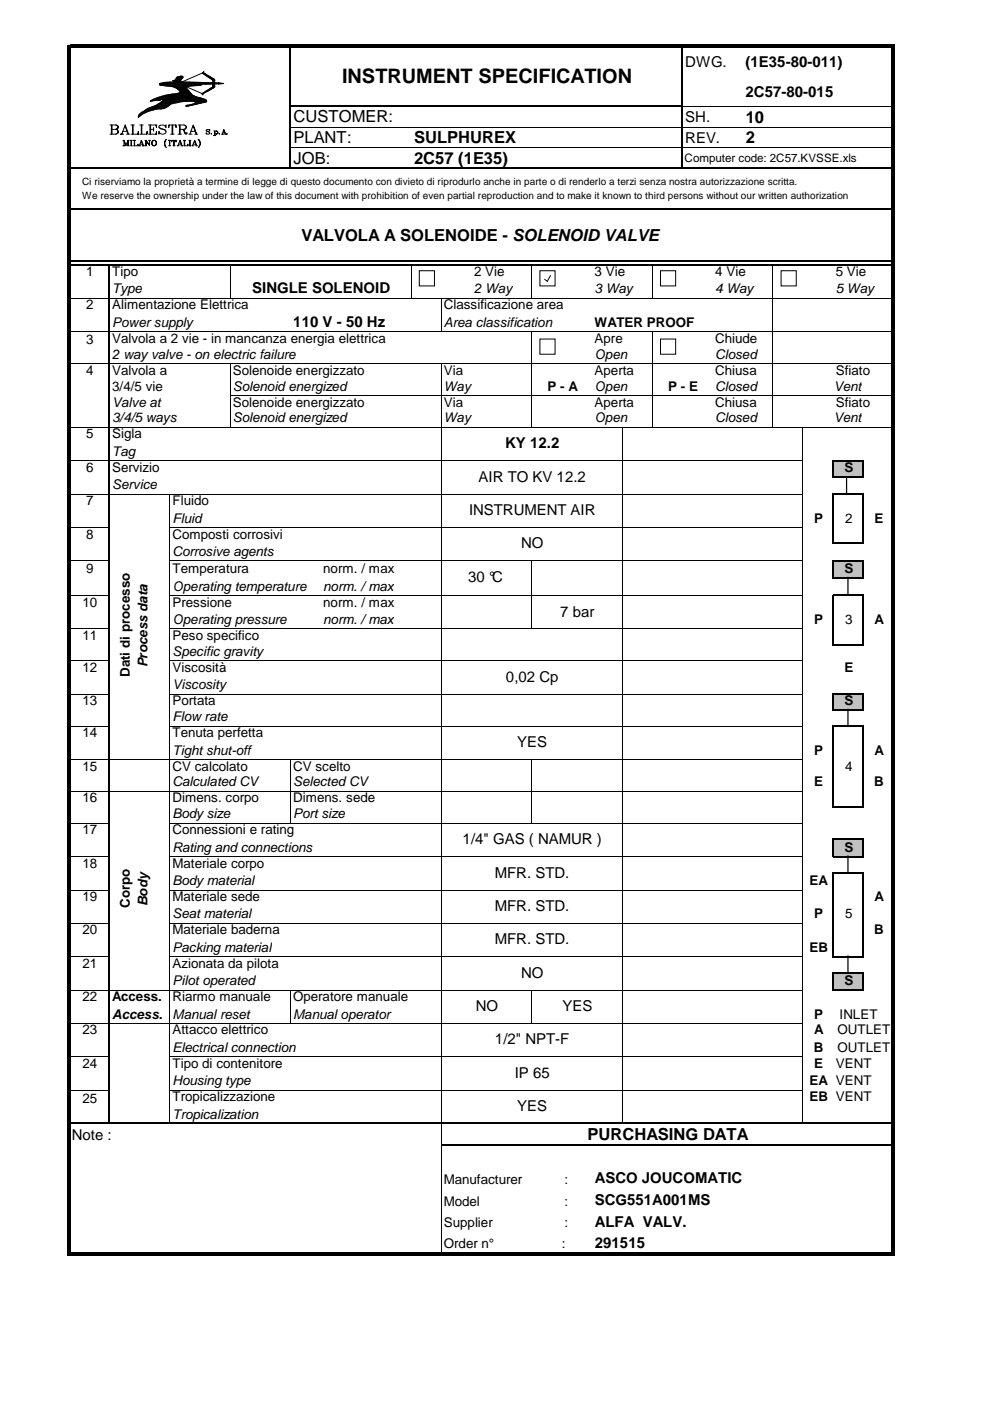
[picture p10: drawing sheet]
<svg xmlns="http://www.w3.org/2000/svg" width="210mm" height="297mm" viewBox="0 0 210 297" stroke-linecap="round" stroke-linejoin="round" font-family="sans-serif">
<path d="M176.6 97.7h6.4v3.4h-6.4z" fill="#c0c0c0"/>
<g fill="#fff">
<path d="M183 97.7h6.4v3.4h-6.4z"/>
<path d="M14.6 101h8.6v3.8h-8.6z"/>
<path d="M176.6 101h12.8v3.8h-12.8z"/>
<path d="M14.6 104.7h8.6v10.5h-8.6z"/>
<path d="M183 104.7h6.4v10.5h-6.4z"/>
<path d="M14.6 115.2h8.6v7.4h-8.6z"/>
</g>
<path d="M176.6 118.9h6.4v3.7h-6.4z" fill="#c0c0c0"/>
<g fill="#fff">
<path d="M183 118.9h6.4v3.7h-6.4z"/>
<path d="M14.6 122.6h8.6v3.7h-8.6z"/>
<path d="M183 122.6h6.4v3.7h-6.4z"/>
<path d="M183 126.2h6.4v3.5h-6.4z"/>
<path d="M183 129.6h6.4v3.7h-6.4z"/>
<path d="M14.6 133.3h8.6v6.8h-8.6z"/>
<path d="M183 133.3h6.4v6.8h-6.4z"/>
<path d="M183 140.1h6.4v3.4h-6.4z"/>
</g>
<path d="M176.6 147.2h6.4v3.4h-6.4z" fill="#c0c0c0"/>
<g fill="#fff">
<path d="M183 147.2h6.4v3.4h-6.4z"/>
<path d="M183 174.5h6.4v3.5h-6.4z"/>
</g>
<path d="M176.6 177.9h6.4v3.8h-6.4z" fill="#c0c0c0"/>
<g fill="#fff">
<path d="M183 177.9h6.4v3.8h-6.4z"/>
<path d="M14.6 206.2h8.6v3.7h-8.6z"/>
</g>
<path d="M176.6 206.2h6.4v3.7h-6.4z" fill="#c0c0c0"/>
<g fill="#fff">
<path d="M14.6 217h8.6v3.4h-8.6z"/>
<path d="M14.6 224h8.6v3.5h-8.6z"/>
<path d="M14.6 227.4h47v15.4h-47z"/>
<path d="M93.5 238.2h95.9v4.6h-95.9z"/>
<path d="M14.6 242.8h47v13.9h-47z"/>
<path d="M93.5 242.8h32v13.9h-32z"/>
<path d="M131.9 242.8h32v13.9h-32z"/>
<path d="M14.6 256.6h47v9.3h-47z"/>
<path d="M93.5 256.6h32v9.3h-32z"/>
</g>
<g fill="none" stroke="#000" stroke-width=".34">
<path d="M61.6 10.1v25.7M144.7 10.1v25.7M14.9 35.6h174.2M61.7 22.6h83.1M14.9 44.4h174.2M14.9 55.4h174.2M14.9 56.1h174.2M23.2 56.3v182M176.6 97.5v3.7M176.8 97.7h6.4M183 97.8v3.4M176.6 104.6v10.8"/>
<path d="M176.6 118.7v4M176.8 101h6.4M176.8 104.7h6.4M176.8 115.2h6.4M176.8 118.9h6.4M183 104.9v10.5M183 119v3.7M176.6 126.1v10.8M176.8 122.6h6.4M176.8 126.2h6.4M176.8 136.7h6.4M183 126.4v10.5"/>
<path d="M176.6 147v3.7M176.6 153.8v17.5M176.8 147.2h6.4M176.8 150.5h6.4M176.8 153.9h6.4M183 147.3v3.4M183 154.1v17.2M176.6 177.8v4M176.8 171.2h6.4M176.8 177.9h6.4M183 178.1v3.7M176.6 184.8v18.2"/>
<path d="M176.8 181.6h6.4M176.8 185h6.4M183 185.2v17.8M176.6 206v4.1M176.8 202.8h6.4M176.8 206.2h6.4M176.8 209.9h6.4M183 206.4v3.7M14.9 238.2h174.2M93.5 242.8h95.6"/>
</g>
<g fill="none" stroke="#000" stroke-width=".21">
<path d="M61.7 26.9h82.8M61.7 31.3h82.8M144.8 26.9h44.3M144.8 31.3h44.3M144.8 22.6h44.3M48.8 56.3v6.9M87.1 56.3v6.9M112.7 56.3v6.9M138.3 56.3v6.9M163.9 56.3v34.3M14.9 63.2h8.1M14.9 70.3h8.1"/>
<path d="M14.9 77.1h8.1M23.4 63.2h165.7M23.4 70.3h165.7M23.4 77.1h165.7M48.8 77.1v13.5M93.5 63.2v7.1M93.5 77.1v160.9M112.7 70.3v20.3M138.3 70.3v20.3M14.9 90.6h8.1M14.9 97.7h8.1M23.4 90.6h165.7"/>
<path d="M23.4 97.7h146.9M48.8 83.8h140.3M131.9 90.6v147.4M170.2 90.6v147.4M14.9 104.8h8.1M14.9 111.8h8.1M14.9 118.9h8.1M23.4 104.8h146.9M36 104.8v133.2M36 111.8h134.3M36 118.9h134.3M112.7 118.9v14.4"/>
<path d="M14.9 126.3h8.1M14.9 133.3h8.1M36 126.3h134.3M36 133.3h134.3M14.9 140.1h8.1M14.9 147.2h8.1M14.9 153.9h8.1M36 140.1h134.3M36 147.2h134.3M36 153.9h134.3M14.9 161h8.1M14.9 167.8h8.1"/>
<path d="M14.9 174.6h8.1M23.4 161h146.9M23.4 167.8h146.9M36 174.6h134.3M61.6 161v13.6M112.7 161v13.6M14.9 181.6h8.1M14.9 188.7h8.1M14.9 195.8h8.1M36 181.6h134.3M36 188.7h134.3M36 195.8h134.3"/>
<path d="M14.9 202.8h8.1M14.9 209.9h8.1M14.9 217h8.1M23.4 209.9h146.9M23.4 217h146.9M36 202.8h134.3M61.6 209.9v7.1M112.7 209.9v7.1M14.9 224h8.1M14.9 231.1h8.1M36 224h134.3M36 231.1h134.3"/>
<path d="M93.5 238.3v4.3M93.5 243v22.5"/>
</g>
<path d="M14.9 9.4h174.8v.7h-174.8zM14.2 9.4h.7v256.8h-.7zM14.9 265.5h174.8v.7h-174.8zM189.1 10.1h.6v256.1h-.6z" fill="#000"/>
<g fill="#fff">
<path d="M23 15h25.6v16.6h-25.6z" fill-rule="evenodd"/>
<path d="M23 15h25.6v16.6h-25.6z" fill-rule="evenodd"/>
</g>
<g fill="none" stroke="#000" stroke-width=".21">
<path d="M36.2 17.4l-2.4 .4 4.5-.5-4.5 .6 5.1-.5M37 17l1.4-.2v.1l-1.7 .2h1.6l-1.5 .2M37.4 18.7l2.1-.3 3.4 1.5 .1 .2v-.2l2.3-1.2a.58 .58 0 0 0 .2-.9h-.4l-.1 .7-2 1.3-.2 .1 .2 .2M37.5 18.8l2-.3-1.9 .4 1.9-.2 .2 .1-1.8 .3 1.9-.1-1.7 .2M37.6 16.3l1.1-.1 .1 .1-1.4 .3 1.4-.3v.2l-1.5 .1v.2l1.4-.2M38.3 16.1h.1M38.5 16.7l-1.3 .1M39.6 17.4l-5.6 .7M39.9 19.1l-1.7 .3 1.8-.1-1.9 .3 2-.3 .1 .2-2.4 .3M40.3 17.4l-5.8 .7M41 17.4l-6.1 .8M41.7 17.4l-6.4 .8"/>
<path d="M42.3 17.5l-6.5 .8M42.5 18.1h.1M42.8 17.9l-5.6 .7M43 17.5l-6.7 .8M43.2 15.7h.3l-.5-.2h.3l2.2 1.5-.4 .1v-.2M43.2 15.2v.3M43.3 15.8h.4M43.6 19.6l-.8 .3M43.6 19.3h.5M43.7 17.5l-7.1 .9M43.8 15.9h-.3l.5 .1M44.1 16l-.4 .1h.5"/>
<path d="M44.3 17.9l2.1-.3v.1l-1.3 .2h.3l-.3 .3 .4-.1v.1h-.4v.2l.5-.1-.6 .2M44.3 19.2h-.5v.2l-.4 .1M44.4 17.6l-7.6 .9M44.4 16.2l-.4 .1h.7l-.4 .1 .1 .1 .4-.1 .2 .2h-.5l.2 .1 .4-.1M44.5 19.1h-.5M44.8 18.9l-.6 .1M45 18.8l-.6 .1M45.1 17.6l-8 .9M45.1 17.1l.1 .2-.2 .3h.4h-.4M45.1 17.4h.4l-.1 .2M45.1 17.3h.4l-.3-.2h.3v-.1v.4M45.3 16.7l-.5 .1 .3 .1h.4l-.1-.1h-.5l-1.8-1.2-.1-.1 .2-.3-.1 .3-4.5 1.9"/>
<path d="M45.3 18.6l-.6 .1M45.4 18.5l-.6 .1M45.7 17.6l-2.3 .3M46.3 17.5l1.1 .2h-1M47.4 17.7l-1.1 .2M23.3 28.4h1.3a.58 .58 0 0 0 .5-.6l-.3-.3-.2-.1 .2 .1a.54 .54 0 0 1 .2 .5 .54 .54 0 0 1-.4 .4M23.3 26.5h1.3M23.6 28.4v-1.9h.1v1.9M23.7 27.4h.9M24.6 26.5l.4 .2a.4 .4 0 0 1-.2 .6l-.2 .1 .2-.1a.45 .45 0 0 0 .2-.5 .45 .45 0 0 0-.4-.3zM26 27.9h.9M26 29.8h.3l.4 .9"/>
<path d="M26.2 28.4h-.6h.2l.7-1.9 .8 1.9M26.5 26.8l.6 1.6M26.8 28.4h.6M26.9 30.9h.5M27.4 29.8h-.3l.1 1.1v-1.1l-.5 1.1-.4-1.1v1.1h.1h-.4M27.6 30.9h.5M27.8 28.4h1.5h-.1l.1-.5v.5M27.8 26.5h.7M27.9 29.8l-.1 1.1v-1.1h-.2h.5M28.1 28.4v-1.9l.1 1.9M28.3 30.9h1v-.3l-.1 .3M28.5 29.8v1.1v-1.1h-.2h.4"/>
<path d="M29.6 24.7h-.3M29.6 28.4h1.6v-.5l-.1 .5M29.6 26.5h.8M29.7 30.6h.6M29.8 30.9h-.4h.1l.5-1.1 .4 1.1h-.2h.9M29.9 24.4l-.5 .2h.4M30 26.5v1.9l.1-1.9M30 29.8l.4 1.1M30.1 24.3l-.6 .1M30.2 24.2l-.7 .1M30.5 24.1l-.9 .1M30.7 29.8h.3v1.1l-.1-1.1"/>
<path d="M30.8 23.9l-1 .1M31.1 23.7l-1.2 .2M31.4 23.6l-1.3 .2M31.5 26.5h1.7v.6l-.1-.6M31.5 28.4h1.7h-.1l.1-.5v.5M31.8 28.4v-1.9h.1v1.9M31.9 29.8h-.3h.1v1.1l-.7-1.1 .7 1M31.9 27.4h.7M31.9 23.5l-1.6 .2M32.6 27.1v.7M32.6 23.3l-2 .2M32.9 20.9l7.8-.9-8.1 1"/>
<path d="M33 29.9a.55 .55 0 0 1 0 .8 .55 .55 0 0 1-.8 0 .55 .55 0 0 1 .1-.8 .52 .52 0 0 1 .7 0 .52 .52 0 0 1 0 .8 .52 .52 0 0 1-.7-.1 .53 .53 0 0 1 .1-.6 .53 .53 0 0 1 .7-.1M33.7 27l1.3 .5 .2 .3M33.8 20.6l6.7-.7-7.2 .8M33.8 21.3h.1M34 21.2l-2.1 .2M34.3 21l-.4 .3h-.8l-1.2 .2a7.6 7.6 0 0 1 3.7-1.4l1.5-.2a1.12 1.12 0 0 0 1.1-.4 2.73 2.73 0 0 0-2.6-1.2l-1.6-.2-.2-.3 1.7-.4h1.4l-.3-.3 .6-.2a1.25 1.25 0 0 1 1.2-.7l.4 .1-.2 .3a.53 .53 0 0 0-.2 .8l8 .2v.2h-3.4l-.4 .3-2.8 .2-.3 .3a4.6 4.6 0 0 0 3.6 2.3l.6 .3 .1 .4-4.3 1-.1-.2 1.8-.4 .2-.3v-.1a10.1 10.1 0 0 0-5 .4l-.3 .2M34.3 23.1h-.3M34.5 21l-2.5 .3M34.5 21h-.2h.3a2.87 2.87 0 0 1-2.3 1.6l-.8 .3-1.6 1-.5 .6-.1 .3a8.8 8.8 0 0 1 5.3-1.8l1.5-.8-4.1 .6M35 20.2l5.3-.6 .1 .1-6.1 .7M35 22.9l-4.3 .5M35.1 26.8l.1-.3v.6a.79 .79 0 0 0-.7-.6 .79 .79 0 0 0-.8 .5l.4 .3 .7 .2 .4 .3a.7 .7 0 0 1-.4 .7 .7 .7 0 0 1-.8-.2l-.3-.4v.5l.1-.2"/>
<path d="M35.2 31.2l-.3-.7v-.5l.3-.4a1.23 1.23 0 0 0 .1 1.7M35.3 29.5l-.1 .1M35.3 22.8l-4.4 .5M35.5 22.6l-4.4 .6M35.7 30.9h.5M35.7 22.5l-4.4 .5M35.9 22.4l-4.3 .5M35.9 26.5l-.1 .6v-.6h1.5v.6l-.1-.6M36 29.8l-.1 1.1v-1.1h-.2h.5M36.2 22.1l-3.7 .5M36.2 28.4h.7M36.4 29.8v.3v-.3h.9v.3v-.3"/>
<path d="M36.5 26.5v1.9h.1v-1.9M36.5 22l-3.7 .4M36.7 30.9h.4M36.8 29.8v1.1l.1-1.1M37.8 26.5l1.5 .1a.43 .43 0 0 1 0 .7l-1.1 .1M37.8 28.4h.7M37.8 21.7l-4.7 .6M37.8 30.6h.6M38.1 26.5v1.9h.1v-1.9M38.2 29.8l-.5 1.1h-.1h.4M38.4 30.9h.3l-.5-1.1 .4 1.1M38.9 30.9h.9v-.3v.3"/>
<path d="M39 26.5a.49 .49 0 0 1 .4 .5 .49 .49 0 0 1-.5 .5l.3 .8 .3 .1 .1-.2-.2 .1-.5-.8-.2-.1M39.2 29.8l-.1 1.1v-1.1h-.2h.4M40 22.5h-.5M40 30.9h.5h-.2v-1.1l-.1 1.1M40 29.8h.5M40 28.4h.7M40.4 27.9h1M40.7 30.9h.4M40.8 20.2l-8.5 1M40.9 20.2l-6.3 .9 6.5-.8M40.9 22.3l-1.5 .1M41 26.8l.7 1.6-.7-1.9-.7 1.9"/>
<path d="M41 30.6h.5M41.2 20.4l-6.6 .8-.1 .1 6.9-.8M41.3 29.9l.4 1-.4-1.1-.5 1.1M41.3 28.4h.6M41.5 30.9h.4M41.6 20.5l-7.2 .9M41.9 22.1l-2.3 .2M41.9 20.6l-7.7 .9M42.2 31.2a1.05 1.05 0 0 0-.2-1.7 1.17 1.17 0 0 1 0 1.8M42.2 20.7l-8 .9M42.5 20.7l-8.5 1.1M42.7 21.8l-2 .3"/>
<path d="M42.7 20.8l-8.9 1.1M43 20.9l-9.4 1.1M43.2 21l-9.8 1.1M43.3 21l-3.7 .5M43.6 21.1l-3.1 .4M43.7 21.2l-2.6 .3M43.7 21.6l-2.4 .3M43.7 27.7l.8 .4M43.8 21.5l-2.4 .3v-.1l2.4-.3-2.4 .2M44.4 27.6l.1-.1v.2l-.2-.2h-.5v.3l.6 .2 .1 .3-.4 .1-.4-.2v.2l.1-.1M44.8 28.4h.1M45.3 27.8h.3"/>
<path d="M45.6 28.3a.34 .34 0 0 0 .5 0 .34 .34 0 0 0-.3-.5l.4 .3-.1 .2-.3 .1M45.6 28.7l-.1-.9v.9h-.2h.4M45.8 27.8l-.2 .1M46.4 28.4h.2zM47.2 28.2h.5M47.5 27.6l.3 .8-.3-.9-.4 .9h.2h-.3M47.6 28.4h.5v-.1v.1"/>
</g>
<path d="M179.5 101.1v3.5M179.8 122.4v3.7M179.8 150.4v3.4" fill="none" stroke="#000" stroke-width=".26"/>
<g fill="#fff">
<path d="M24.1 105.8h10.6v53.4h-10.6z" fill-rule="evenodd"/>
<path d="M24.1 168.6h10.6v39.5h-10.6z" fill-rule="evenodd"/>
</g>
<path d="M179.8 181.4v3.4M179.8 202.6v3.4" fill="none" stroke="#000" stroke-width=".26"/>
<path d="M88.9 57.4h3.2v3.2h-3.2z" fill-rule="evenodd" fill="#fff"/>
<path d="M88.9 57.4h3.2v3.2h-3.2z" fill="none" stroke="#000" stroke-width=".21"/>
<path d="M114.5 57.4h3.2v3.2h-3.2z" fill-rule="evenodd" fill="#fff"/>
<path d="M114.5 57.4h3.2v3.2h-3.2zM116.7 58.4l-.7 1.2-.5-.4" fill="none" stroke="#000" stroke-width=".21"/>
<path d="M140 57.4h3.3v3.2h-3.3z" fill-rule="evenodd" fill="#fff"/>
<path d="M140 57.4h3.3v3.2h-3.3z" fill="none" stroke="#000" stroke-width=".21"/>
<path d="M165.6 57.4h3.2v3.2h-3.2z" fill-rule="evenodd" fill="#fff"/>
<path d="M165.6 57.4h3.2v3.2h-3.2z" fill="none" stroke="#000" stroke-width=".21"/>
<path d="M114.5 71.9h3.2v3.2h-3.2z" fill-rule="evenodd" fill="#fff"/>
<path d="M114.5 71.9h3.2v3.2h-3.2z" fill="none" stroke="#000" stroke-width=".21"/>
<path d="M140 71.9h3.3v3.2h-3.3z" fill-rule="evenodd" fill="#fff"/>
<path d="M140 71.9h3.3v3.2h-3.3z" fill="none" stroke="#000" stroke-width=".21"/>
<text font-size="4.2" x="72.5" y="17.6">INSTRUMENT SPECIFICATION</text>
<g font-size="3.5">
<text x="62.2" y="25.9">CUSTOMER:</text>
<text x="158.1" y="26">10</text>
<text x="62.2" y="30.3">PLANT:</text>
<text x="62.2" y="34.7">JOB:</text>
<text x="87.8" y="30.3">SULPHUREX</text>
<text x="87.8" y="34.8">2C57 (1E35)</text>
<text x="158.1" y="30.4">2</text>
<text x="63.9" y="51">VALVOLA A SOLENOIDE - SOLENOID VALVE</text>
<text x="124.6" y="241.8">PURCHASING DATA</text>
</g>
<g font-size="3.2">
<text x="145.3" y="14.2">DWG.</text>
<text x="158.1" y="14.2">(1E35-80-011)</text>
<text x="158.1" y="20.6">2C57-80-015</text>
<text x="145.3" y="25.9">SH.</text>
<text x="145.3" y="30.2">REV.</text>
<text x="53.5" y="62.2">SINGLE SOLENOID</text>
<text x="62.2" y="69.3">110 V - 50 Hz</text>
<text x="107.1" y="95.1">KY 12.2</text>
<text x="101.5" y="102.2">AIR TO KV 12.2</text>
<text x="99.4" y="109.2">INSTRUMENT AIR</text>
<text x="110.5" y="116.3">NO</text>
<text x="99.3" y="123.5">30 °C</text>
<text x="118.8" y="130.7">7 bar</text>
<text x="107.3" y="144.6">0,02 Cp</text>
<text x="109.7" y="158.4">YES</text>
<text x="98.1" y="179">1/4&quot; GAS ( NAMUR )</text>
<text x="104.9" y="186.1">MFR. STD.</text>
<text x="104.9" y="193.2">MFR. STD.</text>
<text x="104.9" y="200.2">MFR. STD.</text>
<text x="110.5" y="207.3">NO</text>
<text x="100.9" y="214.4">NO</text>
<text x="119.3" y="214.4">YES</text>
<text x="104.9" y="221.4">1/2&quot; NPT-F</text>
<text x="109.1" y="228.5">IP 65</text>
<text x="109.7" y="235.6">YES</text>
<text x="15.2" y="241.6">Note :</text>
<text x="126.1" y="250.8">ASCO JOUCOMATIC</text>
<text x="126.1" y="255.4">SCG551A001MS</text>
<text x="126.1" y="260.1">ALFA VALV.</text>
<text x="126.1" y="264.5">291515</text>
</g>
<g font-size="2.8">
<text x="18.2" y="58.5">1</text>
<text x="23.8" y="58.5">Tipo</text>
<text x="100.5" y="58.5">2 Vie</text>
<text x="126.1" y="58.5">3 Vie</text>
<text x="151.6" y="58.5">4 Vie</text>
<text x="177.2" y="58.5">5 Vie</text>
<text x="18.2" y="65.6">2</text>
<text x="23.8" y="62.2">Type</text>
<text x="23.8" y="65.6">Alimentazione Elettrica</text>
<text x="94.1" y="65.6">Classificazione area</text>
<text x="100.5" y="62.2">2 Way</text>
<text x="126.1" y="62.2">3 Way</text>
<text x="151.6" y="62.2">4 Way</text>
<text x="177.2" y="62.2">5 Way</text>
<text x="23.8" y="69.3">Power supply</text>
<text x="94.1" y="69.3">Area classification</text>
<text x="126.1" y="69.3">WATER PROOF</text>
<text x="18.2" y="72.9">3</text>
<text x="23.8" y="72.6">Valvola a 2 vie - in mancanza energia elettrica</text>
<text x="23.8" y="76">2 way valve - on electric failure</text>
<text x="126.1" y="72.6">Apre</text>
<text x="126.1" y="76">Open</text>
<text x="151.6" y="72.6">Chiude</text>
<text x="151.6" y="76">Closed</text>
<text x="18.2" y="79.4">4</text>
<text x="23.8" y="79.4">Valvola a</text>
<text x="23.8" y="82.8">3/4/5 vie</text>
<text x="49.4" y="79.4">Solenoide energizzato</text>
<text x="49.4" y="82.8">Solenoid energized</text>
<text x="94.1" y="79.4">Via</text>
<text x="94.1" y="82.8">Way</text>
<text x="116.1" y="82.8">P - A</text>
<text x="126.1" y="79.4">Aperta</text>
<text x="126.1" y="82.8">Open</text>
<text x="141.6" y="82.8">P - E</text>
<text x="151.6" y="79.4">Chiusa</text>
<text x="151.6" y="82.8">Closed</text>
<text x="176.8" y="82.8">Vent</text>
<text x="177.2" y="79.4">Sfiato</text>
<text x="23.8" y="86.2">Valve at</text>
<text x="23.8" y="89.6">3/4/5 ways</text>
<text x="49.4" y="86.2">Solenoide energizzato</text>
<text x="49.4" y="89.6">Solenoid energized</text>
<text x="94.1" y="86.2">Via</text>
<text x="94.1" y="89.6">Way</text>
<text x="126.1" y="86.2">Aperta</text>
<text x="126.1" y="89.6">Open</text>
<text x="151.6" y="86.2">Chiusa</text>
<text x="151.6" y="89.6">Closed</text>
<text x="176.8" y="89.6">Vent</text>
<text x="177.2" y="86.2">Sfiato</text>
<text x="18.2" y="93">5</text>
<text x="23.8" y="93">Sigla</text>
<text x="18.2" y="100">6</text>
<text x="23.8" y="96.6">Tag</text>
<text x="23.8" y="100">Servizio</text>
<text x="179" y="100">S</text>
<text x="18.2" y="107.1">7</text>
<text x="23.8" y="103.7">Service</text>
<text x="36.6" y="107.1">Fluido</text>
<text x="36.6" y="110.8">Fluid</text>
<text x="172.6" y="110.8">P</text>
<text x="179.2" y="110.8">2</text>
<text x="185.4" y="110.8">E</text>
<text x="18.2" y="114.2">8</text>
<text x="36.6" y="114.2">Composti corrosivi</text>
<text x="36.6" y="117.9">Corrosive agents</text>
<text x="18.2" y="121.5">9</text>
<text x="36.6" y="121.5">Temperatura</text>
<text x="36.6" y="125.2">Operating temperature</text>
<text x="68.5" y="121.5">norm. / max</text>
<text x="68.5" y="125.2">norm. / max</text>
<text x="179" y="121.5">S</text>
<text x="17.5" y="128.6">10</text>
<text x="36.6" y="128.6">Pressione</text>
<text x="68.5" y="128.6">norm. / max</text>
<text x="17.5" y="135.7">11</text>
<text x="36.6" y="132.3">Operating pressure</text>
<text x="36.6" y="135.7">Peso specifico</text>
<text x="68.5" y="132.3">norm. / max</text>
<text x="172.6" y="132.3">P</text>
<text x="179.2" y="132.3">3</text>
<text x="185.4" y="132.3">A</text>
<text x="17.5" y="142.5">12</text>
<text x="27.5" y="143.5" transform="rotate(-90 27.5 143.5)">Dati di processo</text>
<text x="31.2" y="141.5" transform="rotate(-90 31.2 141.5)">Process data</text>
<text x="36.6" y="139.1">Specific gravity</text>
<text x="36.6" y="142.5">Viscosità</text>
<text x="179" y="142.5">E</text>
<text x="17.5" y="149.5">13</text>
<text x="36.6" y="146.1">Viscosity</text>
<text x="36.6" y="149.5">Portata</text>
<text x="179" y="149.5">S</text>
<text x="36.6" y="152.9">Flow rate</text>
<text x="17.5" y="156.3">14</text>
<text x="36.6" y="156.3">Tenuta perfetta</text>
<text x="36.6" y="160">Tight shut-off</text>
<text x="172.6" y="160">P</text>
<text x="185.4" y="160">A</text>
<text x="17.5" y="163.4">15</text>
<text x="36.6" y="163.4">CV calcolato</text>
<text x="36.6" y="166.8">Calculated CV</text>
<text x="62.1" y="163.4">CV scelto</text>
<text x="62.1" y="166.8">Selected CV</text>
<text x="172.6" y="166.8">E</text>
<text x="179.2" y="163.4">4</text>
<text x="185.3" y="166.8">B</text>
<text x="17.5" y="170.1">16</text>
<text x="36.6" y="170.1">Dimens. corpo</text>
<text x="36.6" y="173.5">Body size</text>
<text x="62.1" y="170.1">Dimens. sede</text>
<text x="62.1" y="173.5">Port size</text>
<text x="17.5" y="176.9">17</text>
<text x="36.6" y="176.9">Connessioni e rating</text>
<text x="17.5" y="184">18</text>
<text x="36.6" y="180.6">Rating and connections</text>
<text x="36.6" y="184">Materiale corpo</text>
<text x="179" y="180.6">S</text>
<text x="17.5" y="191.1">19</text>
<text x="36.6" y="187.7">Body material</text>
<text x="36.6" y="191.1">Materiale sede</text>
<text x="171.7" y="187.7">EA</text>
<text x="185.4" y="191.1">A</text>
<text x="27.5" y="192.5" transform="rotate(-90 27.5 192.5)">Corpo</text>
<text x="31.2" y="192.1" transform="rotate(-90 31.2 192.1)">Body</text>
<text x="36.6" y="194.7">Seat material</text>
<text x="172.6" y="194.7">P</text>
<text x="179.2" y="194.7">5</text>
<text x="17.5" y="198.1">20</text>
<text x="36.6" y="198.1">Materiale baderna</text>
<text x="36.6" y="201.8">Packing material</text>
<text x="171.6" y="201.8">EB</text>
<text x="185.3" y="198.1">B</text>
<text x="17.5" y="205.2">21</text>
<text x="36.6" y="205.2">Azionata da pilota</text>
<text x="36.6" y="208.9">Pilot operated</text>
<text x="179" y="208.9">S</text>
<text x="17.5" y="212.3">22</text>
<text x="23.8" y="212.3">Access.</text>
<text x="23.8" y="215.9">Access.</text>
<text x="36.6" y="212.3">Riarmo manuale</text>
<text x="36.6" y="215.9">Manual reset</text>
<text x="62.1" y="212.3">Operatore manuale</text>
<text x="62.1" y="215.9">Manual operator</text>
<text x="172.6" y="215.9">P</text>
<text x="178" y="215.9">INLET</text>
<text x="17.5" y="219.3">23</text>
<text x="36.6" y="219.3">Attacco elettrico</text>
<text x="172.6" y="219.3">A</text>
<text x="177.6" y="219.3">OUTLET</text>
<text x="17.5" y="226.4">24</text>
<text x="36.6" y="223">Electrical connection</text>
<text x="36.6" y="226.4">Tipo di contenitore</text>
<text x="172.6" y="223">B</text>
<text x="172.6" y="226.4">E</text>
<text x="177.2" y="226.4">VENT</text>
<text x="177.6" y="223">OUTLET</text>
<text x="17.5" y="233.8">25</text>
<text x="36.6" y="230.1">Housing type</text>
<text x="36.6" y="233.5">Tropicalizzazione</text>
<text x="171.6" y="233.5">EB VENT</text>
<text x="171.7" y="230.1">EA VENT</text>
<text x="36.6" y="237.2">Tropicalization</text>
<text x="94.1" y="251">Manufacturer</text>
<text x="119.7" y="251">:</text>
<text x="94.1" y="255.6">Model</text>
<text x="119.7" y="255.6">:</text>
<text x="94.1" y="260.2">Supplier</text>
<text x="119.7" y="260.2">:</text>
<text x="94.1" y="264.5">Order n°</text>
<text x="119.1" y="264.5">:</text>
</g>
<text font-size="2.5" x="145.2" y="34.3">Computer code: 2C57.KVSSE.xls</text>
<g font-size="2.1">
<text x="17.4" y="39.3">Ci riserviamo la proprietà a termine di legge di questo documento con divieto di riprodurlo anche in parte o di renderlo a terzi senza nostra autorizzazione scritta.</text>
<text x="17.4" y="42.2">We reserve the ownership under the law of this document with prohibition of even partial reproduction and to make it known to third persons without our written authorization</text>
</g>
</svg>
